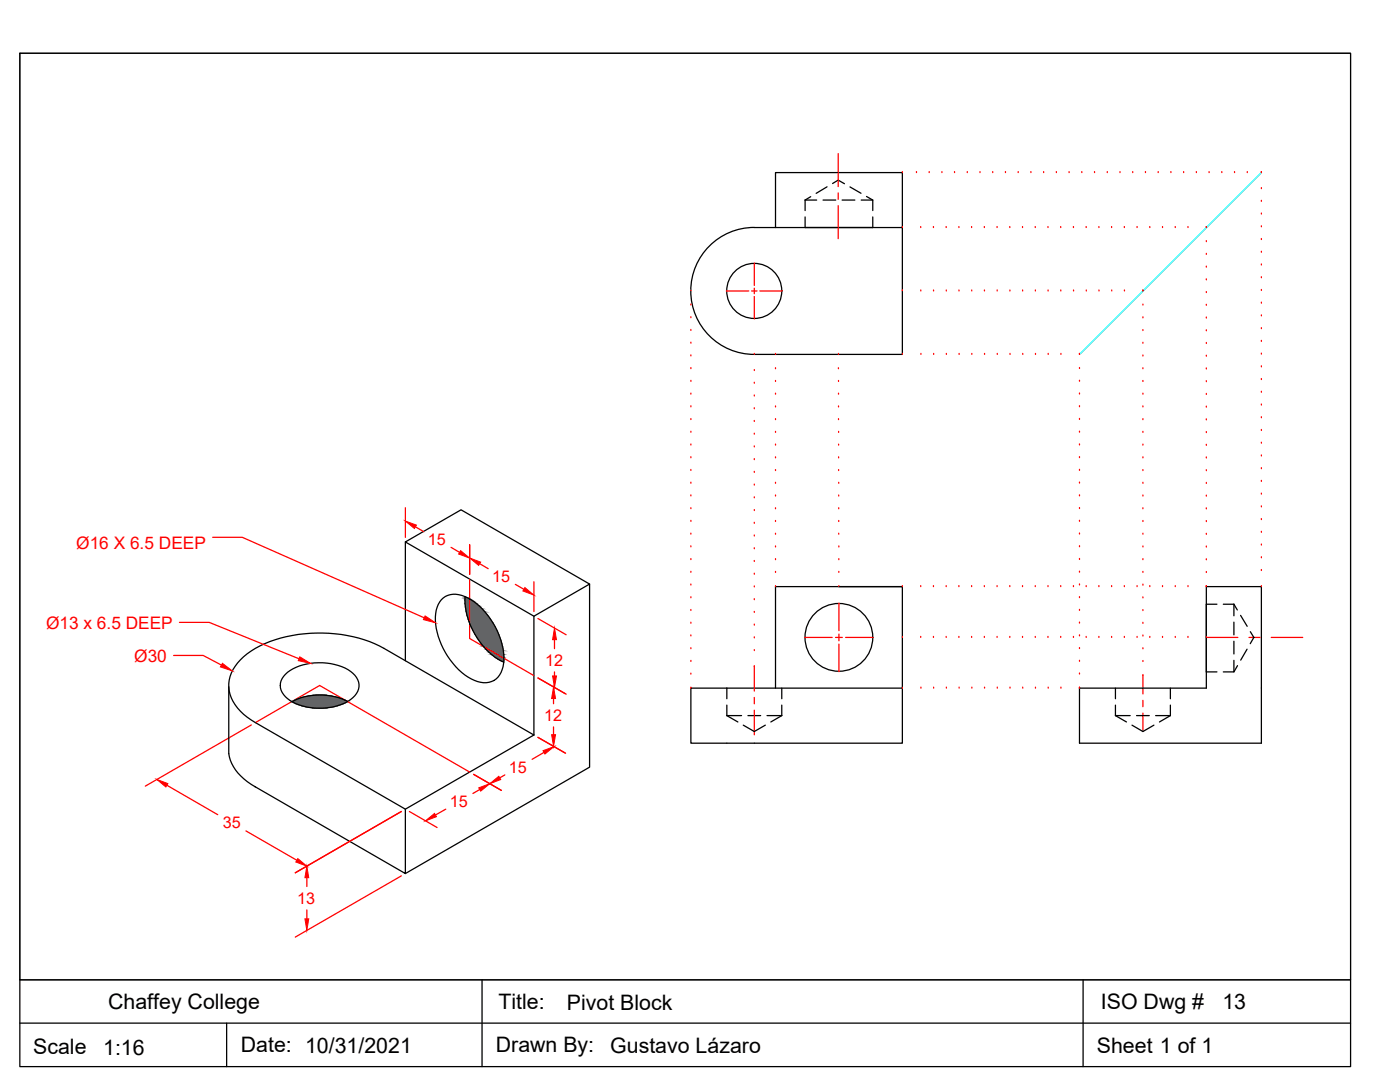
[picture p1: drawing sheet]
<svg xmlns="http://www.w3.org/2000/svg" width="279mm" height="216mm" viewBox="0 0 279 216" stroke-linecap="round" stroke-linejoin="round" font-family="sans-serif">
<!-- layer: Layer1 -->
<g fill="none" stroke="#000" stroke-width=".25">
<path d="M154.8 45.4a18.7 18.7 0 0 0-9.5 1.1 12.7 12.7 0 0 0-7.2 14.2 12.7 12.7 0 0 0 12.4 10h29.6v-36.3h-25.3v11h25.3M160.7 45.4h13.5M80.9 108.1v23.7M88.1 119.7a4.2 4.2 0 0 1 5.3-.4 14.6 14.6 0 0 1 7.1 13.1 3.8 3.8 0 0 1-4 3.8 10.6 10.6 0 0 1-7.2-5.2 13.1 13.1 0 0 1-2.2-9.2l.4-1.2zM92.8 119.1a14.5 14.5 0 0 0 7.7 13M117.7 116.5l-25.7-14.8-11.1 6.4 25.7 14.9M167.4 117.1h12.7M45.7 137v13.4a9.6 9.6 0 0 0 5.3 6.6l29.9 17.3v-12.8l-29.9-17.3a9.4 9.4 0 0 1-5.3-7.1 8 8 0 0 1 3.6-6.6 26 26 0 0 1 17.6-4 24.5 24.5 0 0 1 9.7 2.9l30 17.3M57 134.6a11.1 11.1 0 0 1 9.8-2 6 6 0 0 1 4.8 3.5 3.5 3.5 0 0 1-2.2 3.9 12.3 12.3 0 0 1-11.5-.2 3.2 3.2 0 0 1-1.6-4.4zM69.4 140a12.4 12.4 0 0 0-11.1 0M137.9 137.3h42.2v11h-42.2zM154.8 137.3v-20.2h25.3v20.2"/>
<path d="M215.4 137.3h25.3v-20.2h11v31.2h-36.3zM106.6 146.7v-23.7l11.1-6.5v36.6l-36.8 21.2M106.6 146.7l-25.7 14.8"/>
<circle cx="150.5" cy="58" r="5.5"/>
<circle cx="167.4" cy="127.2" r="6.8"/>
</g>
<!-- layer: Dimensions -->
<g fill="none" stroke="#f00" stroke-width=".25">
<path d="M42.4 107.2h5.9l36.4 16.1M93.7 115.5v11.9l12.9 7.4M34.6 130.8h6l3.6 1.9M35.8 124.2h5.9l18 7.2M51 144.2l12.8-7.4 29.9 17.3M94.5 154.5l5.6 3.2M95.7 157.5l-1.3 .8M100.8 154.6l-1.1 .6M107.4 147.1l5.5 3.2M108.6 150.1l-2.4 1.4M61.2 175.1v1.8M80.1 161.9l-21.2 12.3"/>
<path d="M80.1 174.8l-21.2 12.2M81.7 161.9l5.5 3.2M89 161.5l-2.1 1.1M61.2 181.6v1.7"/>
</g>
<!-- layer: Layer1 -->
<g fill="none" stroke="#f00" stroke-width=".25">
<path d="M144.9 58.1h4.5M150 58.1h1.1M150.5 52.5v4.5M150.5 57.5v1.1M150.5 59.2v4.4M151.6 58.1h4.5M80.9 101.3v5.9M82.9 105.1l1.7 1M90 109.2l1.7 1M93.7 108.7v5.9M95.7 112.5l1.7 1M102.8 116.6l1.7 1"/>
<path d="M106.6 116.1v5.9M107.4 123.4l5.6 3.3M110.5 139.4v1M110.7 127.6v1.8M110.7 134.1v.8M112.8 138.4l-5.4-3.1 5.6 3.2M160.6 127.2h5.5M166.8 127.2h1.3M167.4 120.3v5.5M167.4 126.5v1.4M167.4 128.5v5.5M168.8 127.2h5.5"/>
<path d="M33.3 156.7l10.2 5.9M50.2 144.7l-21.2 12.2M107.4 147.1l5.4 3.2M110.5 145.1v1.5M49.1 165.8l10.1 5.9M80.1 161.9l-21.2 12.3"/>
</g>
<g fill="#f00" stroke="#f00" stroke-width=".2">
<path d="M31.3 155.5l2.2 .9-.4 .6z"/>
<path d="M59.4 171.3l1.8 1.5-2.2-.8z"/>
<path d="M93.7 111.3l2.2 .9-.4 .6z"/>
<path d="M104.8 117.2l1.8 1.5-2.2-.8z"/>
<path d="M91.9 109.9l1.8 1.5-2.2-.8z"/>
<path d="M80.9 104l2.2 .8-.4 .7z"/>
<path d="M110.7 125.3l.4 2.3h-.8z"/>
<path d="M110.3 134.9h.8l-.4 2.3z"/>
<path d="M110.5 137.1l.4 2.3h-.8z"/>
<path d="M110.1 146.6h.8l-.4 2.3z"/>
</g>
<!-- layer: Dimensions -->
<g fill="#636466" stroke="#636466" stroke-width=".2">
<path d="M92.8 119.1l.5 .2h-.5z"/>
<path d="M93.7 119.5l.4 .2h-.4z"/>
<path d="M93.7 124.2v.2z"/>
<path d="M99.3 130.6h1.2l.1 .5z"/>
<path d="M99.8 131.7h.8l-.1 .1z"/>
<path d="M63.2 138.7h1.2z"/>
<path d="M63 141.3h1.6z"/>
<path d="M92.8 119.3l.9 .2-.4-.2zM92.8 119.3l.9 .2h-.9z"/>
<path d="M92.8 119.5l.9 .2v-.2zM92.8 119.5l.9 .2h-.9z"/>
<path d="M93.7 119.7l.7 .2zM93.7 119.7l.7 .2h-.7z"/>
<path d="M93.7 119.9l1.3 .5-.6-.5zM93.7 119.9l1.3 .5h-1.3z"/>
<path d="M92.8 119.7l.9 .8v-.8zM92.8 119.7l.9 .8h-.9z"/>
<path d="M93.7 120.4l1.9 .5-.6-.5zM93.7 120.4l1.9 .5h-1.9z"/>
<path d="M92.8 120.5l.9 .7v-.7zM92.8 120.5l.9 .7h-.8z"/>
<path d="M93.7 120.9l2.5 .6-.6-.6zM93.7 120.9l2.5 .6h-2.5z"/>
<path d="M92.9 121.2l.8 .8v-.8zM92.9 121.2l.8 .8h-.7z"/>
<path d="M93.7 121.5l3.1 .6-.6-.6zM93.7 121.5l3.1 .6h-3.1z"/>
<path d="M93 122l.7 .8v-.8zM93 122l.7 .8h-.5z"/>
<path d="M93.7 122.1l3.6 .7-.5-.7zM93.7 122.1l3.6 .7h-3.6z"/>
<path d="M93.7 122.8l4.2 .7-.6-.7zM93.7 122.8l4.2 .7h-4.2z"/>
<path d="M93.2 122.8l.5 .7v-.7zM93.2 122.8l.5 .7h-.3z"/>
<path d="M93.7 123.5l4.6 .7-.4-.7zM93.7 123.5l4.6 .7h-4.6z"/>
<path d="M93.4 123.5l.3 .7v-.7zM93.4 123.5l.3 .7z"/>
<path d="M93.7 124.2l4.7 .2-.1-.2zM93.7 124.2l4.7 .2h-4.7z"/>
<path d="M93.7 124.4l5.1 .6-.4-.6zM93.7 124.4l5.1 .6h-4.8z"/>
<path d="M94 125l4.8 .1zM94 125l4.8 .1z"/>
<path d="M94 125.1l5.2 .7-.4-.7zM94 125.1l5.2 .7h-4.8z"/>
<path d="M94.4 125.8h4.8zM94.4 125.8h4.8z"/>
<path d="M94.4 125.8l5.1 .7-.3-.7zM94.4 125.8l5.1 .7h-4.8z"/>
<path d="M94.7 126.5l4.8 .1v-.1zM94.7 126.5l4.8 .1h-4.7z"/>
<path d="M94.8 126.6l4.9 .5-.2-.5zM94.8 126.6l4.9 .5h-4.6z"/>
<path d="M95.1 127.1l4.7 .3-.1-.3zM95.1 127.1l4.7 .3h-4.5z"/>
<path d="M95.3 127.4l4.7 .4-.2-.4zM95.3 127.4l4.7 .4h-4.4z"/>
<path d="M95.6 127.8l4.5 .4-.1-.4zM95.6 127.8l4.5 .4h-4.2z"/>
<path d="M95.9 128.2l4.3 .2-.1-.2zM95.9 128.2l4.3 .2h-4.2z"/>
<path d="M96 128.4l4.3 .6-.1-.6zM96 128.4l4.3 .6h-3.8z"/>
<path d="M96.5 129h3.8zM96.5 129h3.8z"/>
<path d="M96.5 129l1.1 .6zM96.5 129l1.1 .6h-.6z"/>
<path d="M96.6 129l3.9 .8-.2-.8zM96.6 129l3.9 .8h-2.6z"/>
<path d="M97 129.6l1.5 .6-.9-.6zM97 129.6l1.5 .6h-.9z"/>
<path d="M97.9 129.8l2.6 .8v-.8zM97.9 129.8l2.6 .8h-1.2z"/>
<path d="M97.6 130.2l1.8 .5-.9-.5zM97.6 130.2l1.8 .5h-1.2z"/>
<path d="M99.3 130.6l.9 .5h.4zM100.2 131.1h.4v.3z"/>
<path d="M98.2 130.7l2 .4-.8-.4zM98.2 130.7l2 .4h-1.4z"/>
<path d="M98.8 131.1l1.8 .3-.4-.3zM98.8 131.1l1.8 .3h-1.5z"/>
<path d="M99.1 131.4l1.5 .1v-.1zM99.1 131.4l1.5 .1h-1.2z"/>
<path d="M99.4 131.5l1.2 .2v-.2zM99.4 131.5l1.2 .2h-.8z"/>
<path d="M99.8 131.7l.7 .1zM99.9 131.8h.6v.3z"/>
<path d="M63.2 138.7h1.5zM63 138.7h1.7z"/>
<path d="M63 138.7h2.3zM62.4 138.7h2.9z"/>
<path d="M62.4 138.7l3.1 .1zM62.2 138.8h3.3z"/>
<path d="M62.2 138.8l3.8 .1zM61.6 138.9h4.4z"/>
<path d="M61.6 138.9h4.7zM61.4 138.9h4.9z"/>
<path d="M61.4 138.9l5.4 .1-.5-.1zM60.9 139l.5-.1 5.4 .1z"/>
<path d="M60.9 139l6.1 .1zM60.7 139.1h6.3z"/>
<path d="M60.7 139.1l6.8 .1-.5-.1zM60.2 139.2l.5-.1 6.8 .1z"/>
<path d="M60.2 139.2l7.5 .1zM60 139.3h7.7z"/>
<path d="M60 139.3l8.2 .1-.5-.1zM59.5 139.4l.5-.1 8.2 .1z"/>
<path d="M59.5 139.4l8.9 .1zM59.3 139.5h9.1z"/>
<path d="M59.3 139.5l9.5 .2-.4-.2zM58.9 139.7l.4-.2 9.5 .2z"/>
<path d="M58.9 139.7l10.1 .1zM58.7 139.8h10.3z"/>
<path d="M58.7 139.8l10.7 .2-.4-.2zM58.3 140l.4-.2 10.7 .2z"/>
<path d="M58.3 140h11.1zM58.3 140h11z"/>
<path d="M58.3 140l10.5 .3 .5-.3zM58.3 140l10.5 .3h-10z"/>
<path d="M58.8 140.3h10zM58.8 140.3h9.9z"/>
<path d="M58.8 140.3l9.4 .2 .5-.2zM58.8 140.3l9.4 .2h-8.8z"/>
<path d="M59.4 140.5h8.8zM59.4 140.5l8.7 .1z"/>
<path d="M59.5 140.6l8 .2 .6-.2zM59.5 140.6l8 .2h-7.4z"/>
<path d="M60.1 140.8h7.4zM60.1 140.8h7.4z"/>
<path d="M60.1 140.8l6.7 .2 .7-.2zM60.1 140.8l6.7 .2h-6z"/>
<path d="M60.8 141h6zM60.8 141h6z"/>
<path d="M60.8 141l5.3 .1 .7-.1zM60.8 141l5.3 .1h-4.6z"/>
<path d="M61.5 141.1h4.6zM61.5 141.1h4.5z"/>
<path d="M61.6 141.1h4.4zM61.6 141.1l3.7 .1z"/>
<path d="M62.3 141.2h3zM62.3 141.2h3z"/>
<path d="M62.3 141.2h3zM62.3 141.2l2.3 .1z"/>
<path d="M63 141.3h1.5zM63.1 141.3h1.4z"/>
</g>
<g fill="#f00" stroke="#f00" stroke-width=".2">
<path d="M84.9 163.8l1.8-1.5 .4 .7z"/>
<path d="M95.5 157.2l2.2-.8-1.8 1.5z"/>
<path d="M97.7 156.4l1.8-1.5 .4 .7z"/>
<path d="M108.4 149.8l2.2-.8-1.8 1.5z"/>
<path d="M61.2 172.8l.4 2.3h-.7z"/>
<path d="M60.9 183.3h.7l-.4 2.4z"/>
<path d="M59.8 131.1l2.2 1.3-2.5-.6z"/>
<path d="M44.4 132.4l2 1.5-2.4-.8z"/>
<path d="M84.8 122.9l2.1 1.4-2.4-.7z"/>
</g>
<!-- layer: Hidden -->
<g fill="none" stroke="#000" stroke-width=".25">
<path d="M160.7 39.9v2.1M160.7 39.9h2.3M161.8 39.2l-1.1 .7M164.3 39.9h2.5M165.1 37.3l-2.2 1.3M166.2 36.6l1.1-.7 1.2 .8M168.1 39.9h2.5M169.6 37.3l2.2 1.3M171.9 39.9h2.3v2.1M172.9 39.2l1.3 .7M160.7 43.3v2.1M174.2 43.3v2.1"/>
<path d="M145.1 137.3v2.1M156 137.3v2.1M222.6 137.3v2.1M233.6 137.3v2.1M240.7 120.6h2.2M240.7 134.1h2.2M244.1 120.6h2.2M246.3 131.8v2.3h-2.2M246.3 120.6v2.3M246.3 124.1v2.6M246.3 128v2.5M246.3 120.6l.6 1.1"/>
<path d="M247 132.8l-.7 1.3M247.6 122.8l1.3 2.2M248.9 129.5l-1.3 2.2M249.5 126l.7 1.2-.7 1.2M145.1 142.8h2.9M145.1 140.7v2.1M145.1 142.8l2.2 1.3M148.3 144.7l2.2 1.3 2.2-1.3M149.3 142.8h2.5M153.1 142.8h2.9M156 140.7v2.1M156 142.8l-2.2 1.3"/>
<path d="M222.6 142.8h3M222.6 140.7v2.1M222.6 142.8l2.2 1.3M225.9 144.7l2.2 1.3 2.2-1.3M226.8 142.8h2.6M230.6 142.8h3M233.6 140.7v2.1M233.6 142.8l-2.2 1.3"/>
</g>
<!-- layer: Center Line -->
<path d="M167.3 30.6v6.6M167.3 38.5v1.3M167.3 41v6.6M150.5 133v4.9M150.5 139.2v1.2M228.1 134.8v3.7M228.1 139.7v1.3M240.7 127.2h6.3M249.3 127.2h2.2M253.7 127.2h6.3M150.5 141.7v4.9M228.1 142.3v3.7" fill="none" stroke="#f00" stroke-width=".25"/>
<!-- layer: Layer1 -->
<path d="M251.7 34.4l-36.3 36.3" fill="none" stroke="#0ff" stroke-width=".25"/>
<!-- layer: Relational Lines -->
<g fill="none" stroke="#f00" stroke-width=".25">
<path d="M180.1 34.4h.1M182.9 34.4h.1M185.4 34.4h.1M188 34.4h.1M190.5 34.4h.1M193 34.4h.1M195.6 34.4h.1M198.1 34.4h.1M200.7 34.4h.1M203.2 34.4h.1M205.7 34.4h.1M208.3 34.4h.1"/>
<path d="M210.8 34.4h.1M213.4 34.4h.1M215.9 34.4h.1M218.4 34.4h.1M221 34.4h.1M223.5 34.4h.1M226.1 34.4h.1M228.6 34.4h.1M231.1 34.4h.1M233.7 34.4h.1M236.2 34.4h.1M238.8 34.4h.1"/>
<path d="M241.3 34.4h.1M243.8 34.4h.1M246.4 34.4h.1M248.9 34.4h.1M251.7 34.4h.1M251.7 37.6h.1M137.9 58.1h.1M180.1 45.4h.1M180.1 58.1h.1M183.7 45.4h.1M183.8 58.1h.1M186.3 45.4h.1"/>
<path d="M186.3 58.1h.1M188.8 45.4h.1M188.8 58.1h.1M191.4 45.4h.1M191.4 58.1h.1M193.9 45.4h.1M193.9 58.1h.1M196.4 45.4h.1M196.5 58.1h.1M199 45.4h.1M199 58.1h.1M201.5 45.4h.1"/>
<path d="M201.5 58.1h.1M204.1 45.4h.1M204.1 58.1h.1M206.6 45.4h.1M206.6 58.1h.1M209.1 45.4h.1M209.2 58.1h.1M211.7 45.4h.1M211.7 58.1h.1M214.2 45.4h.1M214.2 58.1h.1M216.8 45.4h.1"/>
<path d="M216.8 58.1h.1M219.3 45.4h.1M219.3 58.1h.1M221.8 45.4h.1M221.9 58.1h.1M224.4 45.4h.1M224.4 58.1h.1M226.9 45.4h.1M228.1 58.1h.1M229.5 45.4h.1M232 45.4h.1M234.5 45.4h.1"/>
<path d="M237.1 45.4h.1M240.7 45.4h.1M240.7 58.4h.1M240.7 55.8h.1M240.7 53.3h.1M240.7 50.8h.1M240.7 48.2h.1M251.7 58h.1M251.7 55.4h.1M251.7 52.9h.1M251.7 50.3h.1M251.7 47.8h.1"/>
<path d="M251.7 45.3h.1M251.7 42.7h.1M251.7 40.2h.1M137.9 78.6h.1M137.9 76.1h.1M137.9 73.6h.1M137.9 71h.1M137.9 68.5h.1M137.9 65.9h.1M137.9 63.4h.1M137.9 60.9h.1M150.5 79h.1"/>
<path d="M150.5 76.5h.1M150.5 73.9h.1M150.5 70.7h.1M154.8 70.7h.1M154.8 73.6h.1M154.8 76.1h.1M154.8 78.7h.1M167.3 70.7h.1M167.3 73.6h.1M167.3 76.1h.1M167.3 78.7h.1M180.1 70.7h.1"/>
<path d="M183.8 70.7h.1M186.3 70.7h.1M188.9 70.7h.1M191.4 70.7h.1M194 70.7h.1M196.5 70.7h.1M199 70.7h.1M201.6 70.7h.1M204.1 70.7h.1M206.7 70.7h.1M209.2 70.7h.1M211.7 70.7h.1"/>
<path d="M215.4 70.7h.1M215.4 78.6h.1M215.4 76.1h.1M215.4 73.5h.1M228.1 60.9h.1M228.1 63.4h.1M228.1 66h.1M228.1 68.5h.1M228.1 71h.1M228.1 73.6h.1M228.1 76.1h.1M228.1 78.7h.1"/>
<path d="M240.7 78.7h.1M240.7 76.2h.1M240.7 73.6h.1M240.7 71.1h.1M240.7 68.5h.1M240.7 66h.1M240.7 63.5h.1M240.7 60.9h.1M251.7 78.3h.1M251.7 75.7h.1M251.7 73.2h.1M251.7 70.7h.1"/>
<path d="M251.7 68.1h.1M251.7 65.6h.1M251.7 63h.1M251.7 60.5h.1M137.9 99h.1M137.9 96.4h.1M137.9 93.9h.1M137.9 91.3h.1M137.9 88.8h.1M137.9 86.3h.1M137.9 83.7h.1M137.9 81.2h.1"/>
<path d="M150.5 99.3h.1M150.5 96.8h.1M150.5 94.3h.1M150.5 91.7h.1M150.5 89.2h.1M150.5 86.6h.1M150.5 84.1h.1M150.5 81.6h.1M154.8 81.2h.1M154.8 83.7h.1M154.8 86.3h.1M154.8 88.8h.1"/>
<path d="M154.8 91.4h.1M154.8 93.9h.1M154.8 96.4h.1M154.8 99h.1M167.3 81.2h.1M167.3 83.7h.1M167.4 86.3h.1M167.4 88.8h.1M167.4 91.4h.1M167.4 93.9h.1M167.4 96.4h.1M167.4 99h.1"/>
<path d="M215.4 98.9h.1M215.4 96.4h.1M215.4 93.9h.1M215.4 91.3h.1M215.4 88.8h.1M215.4 86.2h.1M215.4 83.7h.1M215.4 81.2h.1M228.1 81.2h.1M228.1 83.7h.1M228.1 86.3h.1M228.1 88.8h.1"/>
<path d="M228.1 91.4h.1M228.1 93.9h.1M228.1 96.4h.1M228.1 99h.1M240.7 99h.1M240.7 96.5h.1M240.7 93.9h.1M240.7 91.4h.1M240.7 88.9h.1M240.7 86.3h.1M240.7 83.8h.1M240.7 81.2h.1"/>
<path d="M251.7 98.6h.1M251.7 96.1h.1M251.7 93.5h.1M251.7 91h.1M251.7 88.4h.1M251.7 85.9h.1M251.7 83.4h.1M251.7 80.8h.1M137.9 119.3h.1M137.9 116.7h.1M137.9 114.2h.1M137.9 111.7h.1"/>
<path d="M137.9 109.1h.1M137.9 106.6h.1M137.9 104h.1M137.9 101.5h.1M150.5 119.7h.1M150.5 117.1h.1M150.5 114.6h.1M150.5 112h.1M150.5 109.5h.1M150.5 107h.1M150.5 104.4h.1M150.5 101.9h.1"/>
<path d="M154.8 101.5h.1M154.8 104.1h.1M154.8 106.6h.1M154.8 109.1h.1M154.8 111.7h.1M154.8 114.2h.1M154.8 117.1h.1M167.4 101.5h.1M167.4 104.1h.1M167.4 106.6h.1M167.4 109.1h.1M167.4 111.7h.1"/>
<path d="M167.4 114.2h.1M167.4 117.1h.1M180.1 117.1h.1M183.7 117.1h.1M186.3 117.1h.1M188.8 117.1h.1M191.4 117.1h.1M193.9 117.1h.1M196.4 117.1h.1M199 117.1h.1M201.5 117.1h.1M204.1 117.1h.1"/>
<path d="M206.6 117.1h.1M209.1 117.1h.1M211.7 117.1h.1M214.2 117.1h.1M215.4 119.3h.1M215.4 116.7h.1M215.4 114.2h.1M215.4 111.6h.1M215.4 109.1h.1M215.4 106.6h.1M215.4 104h.1M215.4 101.5h.1"/>
<path d="M216.8 117.1h.1M219.3 117.1h.1M221.8 117.1h.1M224.4 117.1h.1M226.9 117.1h.1M228.1 101.5h.1M228.1 104.1h.1M228.1 106.6h.1M228.1 109.1h.1M228.1 111.7h.1M228.1 114.2h.1M228.1 116.8h.1"/>
<path d="M228.1 119.3h.1M229.5 117.1h.1M232 117.1h.1M234.5 117.1h.1M237.1 117.1h.1M240.7 117.1h.1M240.7 114.2h.1M240.7 111.7h.1M240.7 109.2h.1M240.7 106.6h.1M240.7 104.1h.1M240.7 101.5h.1"/>
<path d="M251.7 117.1h.1M251.7 113.8h.1M251.7 111.3h.1M251.7 108.8h.1M251.7 106.2h.1M251.7 103.7h.1M251.7 101.1h.1M137.9 137.3h.1M137.9 134.5h.1M137.9 132h.1M137.9 129.4h.1M137.9 126.9h.1"/>
<path d="M137.9 124.4h.1M137.9 121.8h.1M150.5 133h.1M150.5 129.8h.1M150.5 127.3h.1M150.5 124.7h.1M150.5 122.2h.1M180.1 137.3h.1M180.1 127.2h.1M183.7 127.2h.1M183.8 137.3h.1M186.3 127.2h.1"/>
<path d="M186.3 137.3h.1M188.8 127.2h.1M188.9 137.3h.1M191.4 127.2h.1M191.4 137.3h.1M193.9 127.2h.1M194 137.3h.1M196.4 127.2h.1M196.5 137.3h.1M199 127.2h.1M199 137.3h.1M201.5 127.2h.1"/>
<path d="M201.6 137.3h.1M204.1 127.2h.1M204.1 137.3h.1M206.6 127.2h.1M206.7 137.3h.1M209.1 127.2h.1M209.2 137.3h.1M211.7 127.2h.1M211.7 137.3h.1M214.2 127.2h.1M215.4 137.3h.1M215.4 134.5h.1"/>
<path d="M215.4 132h.1M215.4 129.4h.1M215.4 126.9h.1M215.4 124.3h.1M215.4 121.8h.1M216.8 127.2h.1M219.3 127.2h.1M221.8 127.2h.1M224.4 127.2h.1M226.9 127.2h.1M228.1 121.8h.1M228.1 124.4h.1"/>
<path d="M228.1 126.9h.1M228.1 129.5h.1M228.1 132h.1M228.1 134.8h.1M229.5 127.2h.1M232 127.2h.1M234.5 127.2h.1M237.1 127.2h.1M240.7 127.2h.1"/>
</g>
<!-- layer: 0 -->
<path d="M4 10.6h265.5v202.2h-265.5zM4 195.5h265.5M96.2 195.5v17.3M216.2 195.5v17.3M4 204.2h265.5M45.2 204.2v8.6" fill="none" stroke="#000" stroke-width=".25"/>
<!-- layer: Layer1 -->
<path d="M4 10.6h265.5v184.9h-265.5z" fill="none" stroke="#000" stroke-width=".2"/>
<g font-size="4.3">
<text x="21.6" y="201.3">Chaffey College</text>
<text x="99.5" y="201.4">Title:</text>
<text x="113.1" y="201.5">Pivot Block</text>
<text x="219.7" y="201.3">ISO Dwg #</text>
<text x="243.9" y="201.3">13</text>
<text x="48.1" y="209.9">Date: 10/31/2021</text>
<text x="99" y="209.9">Drawn By:</text>
<text x="6.6" y="210.3">Scale</text>
<text x="20.6" y="210.4">1:16</text>
<text x="121.8" y="210">Gustavo Lázaro</text>
<text x="218.9" y="210">Sheet 1 of 1</text>
</g>
<g font-size="3.4" fill="#f00">
<text x="15.2" y="109.6">Ø16 X 6.5 DEEP</text>
<text x="9.2" y="125.5">Ø13 x 6.5 DEEP</text>
<text x="26.8" y="132.1">Ø30</text>
</g>
<g font-size="3.2" fill="#f00">
<text x="85.4" y="108.8">15</text>
<text x="98.2" y="116.2">15</text>
<text x="108.8" y="132.9">12</text>
<text x="108.6" y="143.9">12</text>
<text x="101.6" y="154.2">15</text>
<text x="89.8" y="161">15</text>
<text x="44.5" y="165.3">35</text>
<text x="59.3" y="180.4">13</text>
</g>
</svg>
